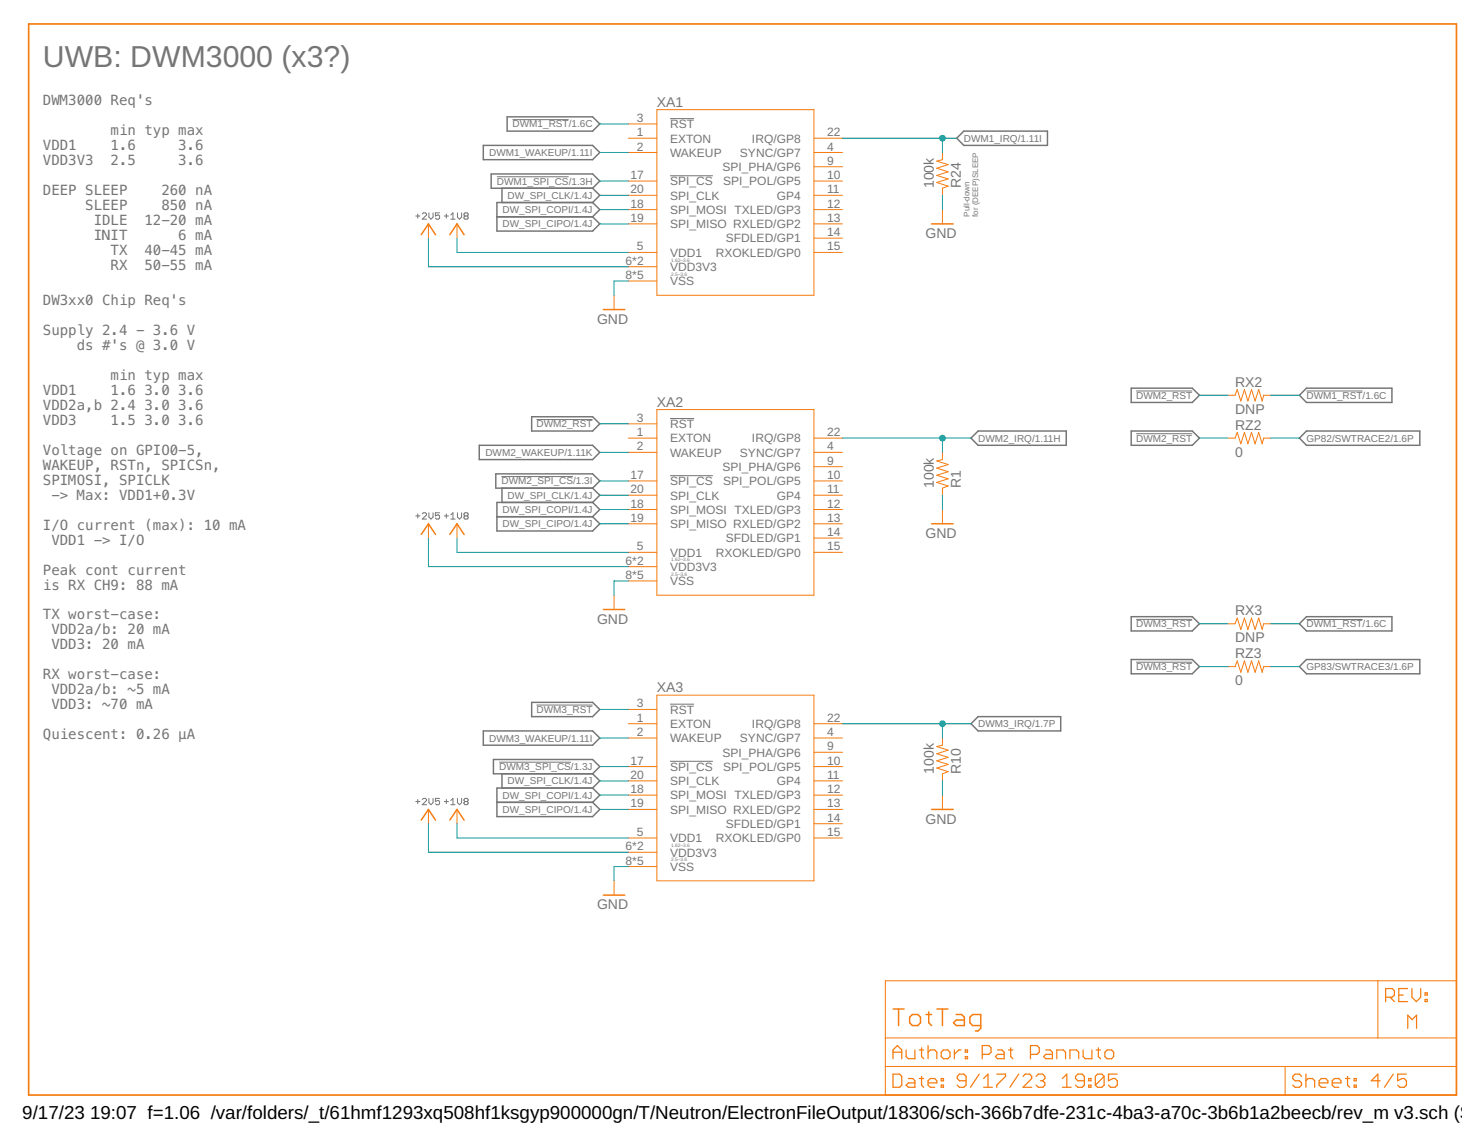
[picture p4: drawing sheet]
<svg xmlns="http://www.w3.org/2000/svg" width="279mm" height="216mm" viewBox="0 0 279 216" stroke-linecap="round" stroke-linejoin="round" font-family="sans-serif">
<g fill="none" stroke="#757575" stroke-width=".19">
<path d="M93.6 33.3h13.5M96.5 22.5h10.6M126.2 22.3h4.5M126.2 33.1h8M78.3 40.7h.8M78.7 40.3v.8M79.5 40.3l.2-.2h.4l.2 .2v.2l-.8 .8h.8M80.8 40.1v.8l.3 .4 .4-.4v-.8M82.8 40.1h-.8v.6l.4-.2 .4 .2v.4l-.2 .2h-.4l-.2-.2M83.7 40.7h.7M84 40.3v.8M84.9 40.5l.4-.4v1.2"/>
<path d="M84.9 41.3h.8M86.1 40.1v.8l.4 .4 .4-.4v-.8M87.5 40.7h.4M87.5 40.7l-.1 .2 .1 .4h.4l.2-.2-.2-.4M87.5 40.7l-.1-.2 .1-.4h.4l.2 .2-.2 .4M101 79h10.6M126.2 78.8h4.5M213.9 73.6h10.6M246 73.6h10.5M78.3 97.1h.8M78.7 96.7v.8M79.5 96.7l.2-.2h.4l.2 .2v.2l-.8 .8h.8"/>
<path d="M80.8 96.5v.8l.3 .4 .4-.4v-.8M82.8 96.5h-.8v.6l.4-.2 .4 .2v.4l-.2 .2h-.4l-.2-.2M83.7 97.1h.7M84 96.7v.8M84.9 96.9l.4-.4v1.2M84.9 97.7h.8M86.1 96.5v.8l.4 .4 .4-.4v-.8M87.5 97.1l-.1-.2 .1-.4h.4l.2 .2-.2 .4M87.5 97.1l-.1 .2 .1 .4h.4l.2-.2-.2-.4M87.5 97.1h.4M94.4 89.7h13.5M126.2 89.5h8"/>
<path d="M213.9 81.6h10.6M213.9 116.6h10.6M246 116.6h10.5M101 132.7h10.6M126.2 132.5h4.5M213.9 124.7h10.6M78.3 150.9h.8M78.7 150.5v.8M79.5 150.5l.2-.2h.4l.2 .2v.2l-.8 .8h.8M80.8 150.3v.8l.3 .4 .4-.4v-.8M82.8 150.3h-.8v.6l.4-.2 .4 .2v.4l-.2 .2h-.4l-.2-.2M83.7 150.9h.7"/>
<path d="M84 150.5v.8M84.9 150.7l.4-.4v1.2M84.9 151.5h.8M86.1 150.3v.8l.4 .4 .4-.4v-.8M87.5 150.9l-.1-.2 .1-.4h.4l.2 .2-.2 .4M87.5 150.9l-.1 .2 .1 .4h.4l.2-.2-.2-.4M87.5 150.9h.4M94 143.5h13.5M126.2 143.3h8"/>
</g>
<g fill="none" stroke="#757575" stroke-width=".28">
<path d="M91 27.4h20.6l1.3 1.3-1.3 1.4h-20.6zM92.5 32.7h19.1l1.3 1.4-1.3 1.3h-19.1zM94.5 35.4v2.7M95.5 22h16.1l1.3 1.3-1.3 1.4h-16.1zM111.6 35.4l1.3 1.4-1.3 1.3M111.6 38.1h-18v5.4h18l1.3-1.4-1.3-1.3M111.6 38.1l1.3 1.4-1.3 1.3M180.1 26l1.4-1.3h15.7v2.7h-15.7zM93.6 40.8h18M100.1 78.4h11.5l1.3 1.4-1.3 1.3h-11.5zM213 73.1h11.5l1.3 1.3-1.3 1.4h-11.5zM244.6 74.4l1.4-1.3h16.1v2.7h-16.1z"/>
<path d="M90.2 83.8h21.4l1.3 1.4-1.3 1.3h-21.4zM93.3 89.2h18.3l1.3 1.3-1.3 1.4h-18.3zM93.6 97.3h18M94.5 91.9v2.7M111.6 91.9l1.3 1.3-1.3 1.4M111.6 94.6h-18v5.3h18l1.3-1.3-1.3-1.3M111.6 94.6l1.3 1.3-1.3 1.4M182.8 82.5l1.3-1.4h16.6v2.7h-16.6zM213 81.1h11.5l1.3 1.4-1.3 1.3h-11.5zM246 81.1h21.3v2.7h-21.3l-1.4-1.3zM213 116.1h11.5l1.3 1.3-1.3 1.4h-11.5zM244.6 117.4l1.4-1.3h16.1v2.7h-16.1z"/>
<path d="M91 137.6h20.6l1.3 1.3-1.3 1.4h-20.6zM100.1 132.2h11.5l1.3 1.3-1.3 1.4h-11.5zM182.8 136.2l1.3-1.3h15.6v2.7h-15.6zM213 124.1h11.5l1.3 1.4-1.3 1.3h-11.5zM244.6 125.5l1.4-1.4h21.3v2.7h-21.3zM92.9 143h18.7l1.3 1.3-1.3 1.3h-18.7zM93.6 151h18M94.5 145.6v2.7M111.6 145.6l1.3 1.4-1.3 1.3M111.6 148.3h-18v5.4h18l1.3-1.3-1.3-1.4M111.6 148.3l1.3 1.4-1.3 1.3"/>
</g>
<path d="M5.4 4.5h268.8v201.6h-268.8z" fill="none" stroke="#f57c10" stroke-width=".32"/>
<g fill="none" stroke="#f57c10" stroke-width=".23">
<path d="M168.1 199.3v-1.7l.9-.8 .8 .8v1.7M168.1 198.1h1.7M170.6 197.6v1.3l.4 .4h1.3v-1.7M173.1 197.6h.8M173.5 197.2v1.7l.4 .4M174.7 198.1l.5-.5h.8l.4 .5v1.2M174.7 196.8v2.5M177.2 198.1l.4-.5h.9l.4 .5v.8l-.4 .4h-.9l-.4-.4zM179.7 197.6v1.7M180.9 197.6h-.4l-.8 .9M181.7 197.6h.5v.5h-.5zM181.7 198.9h.5v.4h-.5z"/>
<path d="M184.9 198.5h1.3l.4-.4v-.9l-.4-.4h-1.3v2.5M187.8 197.6h.8l.5 .5v1.2h-1.3l-.4-.4 .4-.4h1.3M189.9 197.6h.8M190.3 197.2v1.7l.4 .4M194 198.5h1.2l.5-.4v-.9l-.5-.4h-1.2v2.5M196.9 197.6h.8l.4 .5v1.2h-1.2l-.4-.4 .4-.4h1.2M199 199.3v-1.7h1.2l.4 .5v1.2M201.4 199.3v-1.7h1.3l.4 .5v1.2M203.9 197.6v1.3l.4 .4h1.3v-1.7M206.4 197.6h.8M206.8 197.2v1.7l.4 .4M208.4 197.6h.9l.4 .5v.8l-.4 .4h-.9l-.4-.4v-.8z"/>
<path d="M260.9 187.7h1.2l.4-.4v-.8l-.4-.4h-1.2v2.4M261.7 187.7l.8 .8M263.4 187.3h.8M265 186.1h-1.6v2.4h1.6M265 193.6v-2.5l.9 .8 .8-.8v2.5M265.8 186.1v1.6l.9 .8 .8-.8v-1.6M268.3 188.1h.4v.4h-.4zM268.3 186.9h.4v.4h-.4zM168.1 202.2h1.3l.4 .4v1.7l-.4 .4h-1.3zM171 203h.9l.4 .4v1.3h-1.3l-.4-.4 .4-.5h1.3M173.1 203h.8M173.5 202.6v1.7l.4 .4"/>
<path d="M174.7 203.8h1.7v-.4l-.4-.4h-.8l-.5 .4v.9l.5 .4h.8M177.2 204.3h.4v.4h-.4zM177.2 203h.4v.4h-.4zM181.9 203.4h-1.3l-.4-.4v-.4l.4-.4h.9l.4 .4v1.7l-.4 .4h-.9l-.4-.4M184.4 202.2l-1.7 2.5M185.2 204.7h1.6M185.2 203l.8-.8v2.5M187.7 202.2h1.6v.4l-1.6 1.7v.4M191.8 202.2l-1.7 2.5M192.6 202.6l.4-.4h.8l.4 .4v.4l-1.6 1.7h1.6M195.1 202.6l.4-.4h.8l.4 .4v.4l-.4 .4M195.9 203.4h.4"/>
<path d="M196.3 203.4l.4 .4v.5l-.4 .4h-.8l-.4-.4M200 204.7h1.7M200 203l.9-.8v2.5M204.2 203.4h-1.3l-.4-.4v-.4l.4-.4h.9l.4 .4v1.7l-.4 .4h-.9l-.4-.4M205 204.3h.4v.4h-.4zM205 203h.4v.4h-.4zM207.9 202.6v1.7l-.4 .4h-.9l-.4-.4M207.9 202.6l-.4-.4h-.9l-.4 .4v1.7M207.9 202.6l-1.7 1.7M210.4 202.2h-1.7v1.2l.8-.4h.4l.5 .4v.9l-.5 .4h-.8l-.4-.4M245 202.6l-.4-.4h-.8l-.4 .4v.4l.4 .4h.8l.4 .4v.5l-.4 .4h-.8l-.4-.4M245.9 203.4l.4-.4h.8l.4 .4v1.3"/>
<path d="M245.9 202.2v2.5M248.3 203.8h1.7v-.4l-.4-.4h-.8l-.5 .4v.9l.5 .4h.8M250.8 203.8h1.7v-.4l-.4-.4h-.9l-.4 .4v.9l.4 .4h.9M253.3 203h.8M253.7 202.6v1.7l.4 .4M255 204.3h.4v.4h-.4zM255 203h.4v.4h-.4zM259.8 203.4h-1.6l1.2-1.2v2.5M262.3 202.2l-1.6 2.5M264.8 202.2h-1.7v1.2l.9-.4h.4l.4 .4v.9l-.4 .4h-.9l-.4-.4"/>
</g>
<g fill="none" stroke="#f57c10" stroke-width=".28">
<path d="M79.3 44.2l1.4-2.1 1.3 2.1M84.7 44.2l1.3-2.1 1.4 2.1M113.6 58.3h4M175.4 42.1h4.1M175.4 98.6h4.1M79.3 100.6l1.4-2 1.3 2M84.7 100.6l1.3-2 1.4 2M113.6 114.7h4M79.3 154.4l1.4-2 1.3 2M84.7 154.4l1.3-2 1.4 2M175.4 152.4h4.1M113.6 168.5h4"/>
<path d="M168.2 189.9h2M169.2 189.9v3.1M171.3 191.5l.5-.5h1l.5 .5v1l-.5 .5h-1l-.5-.5zM174.3 191h1.1M174.9 190.5v2l.5 .5M176.4 189.9h2.1M177.4 189.9v3.1M180 191h1.1l.5 .5v1.5h-1.6l-.5-.5 .5-.5h1.6M184.7 193h-1.6l-.5-.5v-1l.5-.5h1.6v2.5l-.6 .6h-.5"/>
</g>
<g fill="none" stroke="#f57c10" stroke-width=".19">
<path d="M118.3 26h5.4M118.3 28.7h5.4M118.3 23.3h5.4M118.3 34.1h5.4M118.3 36.8h5.4M118.3 39.5h5.4M123.7 20.6h29.5v35h-29.5zM153.2 26h5.4M153.2 28.7h5.4M153.2 31.4h5.4M153.2 34.1h5.4M153.2 36.8h5.4"/>
<path d="M153.2 39.5h5.4M177.4 28.7v1.4l-1 .2 2.1 .7-2.1 .7 2.1 .6-2.1 .7 2.1 .7-2.1 .7 2.1 .6-1.1 .4v1.4M177.4 39.5v2.6M80.7 42.1v2.7M86 42.1v2.7M115.6 55.6v2.7M118.3 47.5h5.4M118.3 50.2h5.4M118.3 52.9h5.4M118.3 42.1h5.4M153.2 47.5h5.4M153.2 42.1h5.4"/>
<path d="M153.2 44.8h5.4M118.3 79.8h5.4M123.7 77.1h29.5v34.9h-29.5zM231.2 74.4h1.3l.4-1.1 .7 2.2 .7-2.2 .6 2.2 .7-2.2 .7 2.2 .7-2.2 .6 2.2 .3-1.1h1.4M80.7 98.6v2.7M86 98.6v2.7M118.3 82.5h5.4M118.3 85.2h5.4M118.3 90.5h5.4M118.3 93.2h5.4M118.3 95.9h5.4M118.3 98.6h5.4"/>
<path d="M153.2 82.5h5.4M153.2 85.2h5.4M153.2 87.8h5.4M153.2 90.5h5.4M153.2 93.2h5.4M153.2 95.9h5.4M153.2 98.6h5.4M177.4 85.2v1.3l-1 .3 2.1 .6-2.1 .7 2.1 .7-2.1 .7 2.1 .6-2.1 .7 2.1 .7-1.1 .4v1.3M177.4 95.9v2.7M231.2 82.5h1.3l.4-1.1 .7 2.1 .7-2.1 .6 2.1 .7-2.1 .7 2.1 .7-2.1 .6 2.1 .3-1h1.4M115.6 112v2.7M118.3 104h5.4"/>
<path d="M118.3 106.7h5.4M118.3 109.3h5.4M153.2 104h5.4M153.2 101.3h5.4M231.2 117.4h1.3l.4-1.1 .7 2.2 .7-2.2 .6 2.2 .7-2.2 .7 2.2 .7-2.2 .6 2.2 .3-1.1h1.4M118.3 136.2h5.4M118.3 138.9h5.4M118.3 133.5h5.4M123.7 130.9h29.5v34.9h-29.5zM153.2 136.2h5.4M153.2 138.9h5.4M177.4 138.9v1.4l-1 .2 2.1 .7-2.1 .7 2.1 .7-2.1 .6 2.1 .7-2.1 .7 2.1 .6-1.1 .4v1.4"/>
<path d="M231.2 125.5h1.3l.4-1.1 .7 2.2 .7-2.2 .6 2.2 .7-2.2 .7 2.2 .7-2.2 .6 2.2 .3-1.1h1.4M80.7 152.4v2.6M86 152.4v2.6M118.3 157.7h5.4M118.3 144.3h5.4M118.3 147h5.4M118.3 149.7h5.4M118.3 152.4h5.4M153.2 157.7h5.4M153.2 141.6h5.4M153.2 144.3h5.4M153.2 147h5.4"/>
<path d="M153.2 149.7h5.4M153.2 152.4h5.4M153.2 155h5.4M177.4 149.7v2.7M115.6 165.8v2.7M118.3 160.4h5.4M118.3 163.1h5.4M166.7 184.6h107.5v21.5h-107.5zM166.7 195.4h107.5M259.4 184.6v10.8M166.7 200.7h107.5M242 200.7v5.4"/>
</g>
<g fill="none" stroke="#009292" stroke-width=".19">
<path d="M112.9 28.7h5.4M112.9 23.3h5.4M112.9 34.1h5.4M112.9 36.8h5.4M112.9 39.5h5.4M158.6 26h21.5M177.4 26v2.7M177.4 36.8v2.7M80.7 44.8v5.4h37.6M86 44.8v2.7h32.3M112.9 42.1h5.4M118.3 52.9h-2.7v2.7"/>
<path d="M112.9 79.8h5.4M225.8 74.4h5.4M239.3 74.4h5.3M112.9 93.2h5.4M112.9 98.6h5.4M112.9 95.9h5.4M112.9 85.2h5.4M112.9 90.5h5.4M158.6 82.5h24.2M177.4 82.5v2.7M177.4 93.2v2.7M225.8 82.5h5.4"/>
<path d="M239.3 82.5h5.3M80.7 101.3v5.4h37.6M86 101.3v2.7h32.3M118.3 109.3h-2.7v2.7M225.8 117.4h5.4M239.3 117.4h5.3M112.9 133.5h5.4M112.9 138.9h5.4M158.6 136.2h24.2M177.4 136.2v2.7M225.8 125.5h5.4M239.3 125.5h5.3"/>
<path d="M80.7 155v5.4h37.6M86 155v2.7h32.3M112.9 147h5.4M112.9 152.4h5.4M112.9 149.7h5.4M112.9 144.3h5.4M177.4 147v2.7M118.3 163.1h-2.7v2.7"/>
</g>
<g fill="#009292" stroke="#009292" stroke-width=".19">
<circle cx="177.4" cy="26" r=".53"/>
<circle cx="177.4" cy="136.2" r=".53"/>
<circle cx="177.4" cy="82.5" r=".53"/>
</g>
<text font-size="5.7" fill="#757575" x="8.1" y="12.6">UWB: DWM3000 (x3?)</text>
<g font-size="3.5">
<text x="4.2" y="210.7">9/17/23</text>
<text x="17" y="210.7">19:07 f=1.06 /var/folders/_t/61hmf1293xq508hf1ksgyp900000gn/T/Neutron/ElectronFileOutput/18306/sch-366b7dfe-231c-4ba3-a70c-3b6b1a2beecb/rev_m v3.sch (She</text>
</g>
<g font-size="2.6" fill="#757575">
<text x="8.1" y="19.8">DWM3000 Req's</text>
<text x="123.7" y="20.1">XA1</text>
<text x="8.1" y="28.3">VDD1</text>
<text x="20.8" y="25.5">min typ max</text>
<text x="20.8" y="28.3">1.6</text>
<text x="33.6" y="28.3">3.6</text>
<text x="8.1" y="31.1">VDD3V3</text>
<text x="20.8" y="31.1">2.5</text>
<text x="33.6" y="31.1">3.6</text>
<text x="175.8" y="35.4" transform="rotate(-90 175.8 35.4)">100k</text>
<text x="180.9" y="35.4" transform="rotate(-90 180.9 35.4)">R24</text>
<text x="8.1" y="36.7">DEEP SLEEP</text>
<text x="16" y="39.5">SLEEP</text>
<text x="30.4" y="36.7">260 nA</text>
<text x="30.4" y="39.5">850 nA</text>
<text x="17.6" y="42.4">IDLE</text>
<text x="17.6" y="45.2">INIT</text>
<text x="20.8" y="48">TX</text>
<text x="27.2" y="42.4">12-20 mA</text>
<text x="27.2" y="48">40-45 mA</text>
<text x="33.6" y="45.2">6 mA</text>
<text x="174.2" y="44.8">GND</text>
<text x="20.8" y="50.8">RX</text>
<text x="27.2" y="50.8">50-55 mA</text>
<text x="8.1" y="57.5">DW3xx0 Chip Req's</text>
<text x="8.1" y="63.1">Supply 2.4 - 3.6 V</text>
<text x="14.5" y="65.9">ds #'s @ 3.0 V</text>
<text x="112.4" y="61">GND</text>
<text x="20.8" y="71.5">min typ max</text>
<text x="8.1" y="74.4">VDD1</text>
<text x="8.1" y="77.2">VDD2a,b 2.4</text>
<text x="20.8" y="74.4">1.6</text>
<text x="27.2" y="74.4">3.0</text>
<text x="27.2" y="77.2">3.0</text>
<text x="33.6" y="74.4">3.6</text>
<text x="33.6" y="77.2">3.6</text>
<text x="123.7" y="76.6">XA2</text>
<text x="232.5" y="77.9">DNP</text>
<text x="232.5" y="72.8">RX2</text>
<text x="8.1" y="80">VDD3</text>
<text x="20.8" y="80">1.5</text>
<text x="27.2" y="80">3.0</text>
<text x="33.6" y="80">3.6</text>
<text x="232.5" y="80.9">RZ2</text>
<text x="8.1" y="85.6">Voltage on GPIO0-5,</text>
<text x="8.1" y="88.4">WAKEUP, RSTn, SPICSn,</text>
<text x="232.5" y="86">0</text>
<text x="8.1" y="91.3">SPIMOSI, SPICLK</text>
<text x="9.7" y="94.1">-&gt; Max: VDD1+0.3V</text>
<text x="175.8" y="91.9" transform="rotate(-90 175.8 91.9)">100k</text>
<text x="180.9" y="91.9" transform="rotate(-90 180.9 91.9)">R1</text>
<text x="8.1" y="99.7">I/O current (max): 10 mA</text>
<text x="174.2" y="101.3">GND</text>
<text x="9.7" y="102.5">VDD1 -&gt; I/O</text>
<text x="8.1" y="108.1">Peak cont current</text>
<text x="8.1" y="111">is RX CH9: 88 mA</text>
<text x="8.1" y="116.6">TX worst-case:</text>
<text x="9.7" y="119.4">VDD2a/b: 20 mA</text>
<text x="112.4" y="117.4">GND</text>
<text x="232.5" y="115.8">RX3</text>
<text x="9.7" y="122.2">VDD3: 20 mA</text>
<text x="232.5" y="120.9">DNP</text>
<text x="232.5" y="123.9">RZ3</text>
<text x="8.1" y="127.9">RX worst-case:</text>
<text x="9.7" y="130.7">VDD2a/b: ~5 mA</text>
<text x="123.7" y="130.3">XA3</text>
<text x="232.5" y="129">0</text>
<text x="9.7" y="133.5">VDD3: ~70 mA</text>
<text x="8.1" y="139.1">Quiescent: 0.26 µA</text>
<text x="175.8" y="145.6" transform="rotate(-90 175.8 145.6)">100k</text>
<text x="180.9" y="145.6" transform="rotate(-90 180.9 145.6)">R10</text>
<text x="174.2" y="155">GND</text>
<text x="112.4" y="171.2">GND</text>
</g>
<g font-size="2.3" fill="#757575">
<text x="119.9" y="23">3</text>
<text x="119.9" y="25.6">1</text>
<text x="119.9" y="28.3">2</text>
<text x="126.1" y="26.8">EXTON</text>
<text x="126.1" y="29.5">WAKEUP</text>
<text x="126.1" y="24.1">RST</text>
<text x="139.3" y="29.5">SYNC/GP7</text>
<text x="141.6" y="26.8">IRQ/GP8</text>
<text x="155.7" y="28.3">4</text>
<text x="155.7" y="25.6">22</text>
<text x="118.7" y="33.7">17</text>
<text x="126.1" y="34.9">SPI_CS</text>
<text x="136" y="32.2">SPI_PHA/GP6</text>
<text x="136.2" y="34.9">SPI_POL/GP5</text>
<text x="155.7" y="31">9</text>
<text x="155.7" y="33.7">10</text>
<text x="118.7" y="39.1">18</text>
<text x="118.7" y="41.8">19</text>
<text x="118.7" y="36.4">20</text>
<text x="126.1" y="40.3">SPI_MOSI TXLED/GP3</text>
<text x="126.1" y="37.6">SPI_CLK</text>
<text x="146.2" y="37.6">GP4</text>
<text x="155.7" y="36.4">11</text>
<text x="155.7" y="39.1">12</text>
<text x="155.7" y="41.8">13</text>
<text x="119.9" y="47.1">5</text>
<text x="126.1" y="43">SPI_MISO RXLED/GP2</text>
<text x="136.7" y="45.6">SFDLED/GP1</text>
<text x="155.7" y="44.5">14</text>
<text x="155.7" y="47.1">15</text>
<text x="117.8" y="49.8">6*2</text>
<text x="117.8" y="52.5">8*5</text>
<text x="126.1" y="48.3">VDD1</text>
<text x="126.1" y="51">VDD3V3</text>
<text x="126.1" y="53.7">VSS</text>
<text x="134.8" y="48.3">RXOKLED/GP0</text>
<text x="119.9" y="82.1">1</text>
<text x="119.9" y="79.4">3</text>
<text x="126.1" y="83.3">EXTON</text>
<text x="126.1" y="80.6">RST</text>
<text x="141.6" y="83.3">IRQ/GP8</text>
<text x="155.7" y="82.1">22</text>
<text x="119.9" y="84.8">2</text>
<text x="126.1" y="86">WAKEUP</text>
<text x="136" y="88.6">SPI_PHA/GP6</text>
<text x="139.3" y="86">SYNC/GP7</text>
<text x="155.7" y="84.8">4</text>
<text x="155.7" y="87.5">9</text>
<text x="118.7" y="90.2">17</text>
<text x="118.7" y="95.5">18</text>
<text x="118.7" y="92.8">20</text>
<text x="126.1" y="91.3">SPI_CS</text>
<text x="126.1" y="94">SPI_CLK</text>
<text x="136.2" y="91.3">SPI_POL/GP5</text>
<text x="146.2" y="94">GP4</text>
<text x="155.7" y="90.2">10</text>
<text x="155.7" y="92.8">11</text>
<text x="155.7" y="95.5">12</text>
<text x="118.7" y="98.2">19</text>
<text x="126.1" y="96.7">SPI_MOSI TXLED/GP3</text>
<text x="126.1" y="99.4">SPI_MISO RXLED/GP2</text>
<text x="155.7" y="98.2">13</text>
<text x="155.7" y="100.9">14</text>
<text x="117.8" y="106.3">6*2</text>
<text x="119.9" y="103.6">5</text>
<text x="126.1" y="104.8">VDD1</text>
<text x="126.1" y="107.5">VDD3V3</text>
<text x="134.8" y="104.8">RXOKLED/GP0</text>
<text x="136.7" y="102.1">SFDLED/GP1</text>
<text x="155.7" y="103.6">15</text>
<text x="117.8" y="109">8*5</text>
<text x="126.1" y="110.2">VSS</text>
<text x="119.9" y="135.9">1</text>
<text x="119.9" y="133.2">3</text>
<text x="126.1" y="137">EXTON</text>
<text x="126.1" y="134.3">RST</text>
<text x="141.6" y="137">IRQ/GP8</text>
<text x="155.7" y="135.9">22</text>
<text x="118.7" y="143.9">17</text>
<text x="119.9" y="138.5">2</text>
<text x="126.1" y="139.7">WAKEUP</text>
<text x="136" y="142.4">SPI_PHA/GP6</text>
<text x="139.3" y="139.7">SYNC/GP7</text>
<text x="155.7" y="138.5">4</text>
<text x="155.7" y="141.2">9</text>
<text x="155.7" y="143.9">10</text>
<text x="118.7" y="149.3">18</text>
<text x="118.7" y="146.6">20</text>
<text x="126.1" y="145.1">SPI_CS</text>
<text x="126.1" y="147.8">SPI_CLK</text>
<text x="136.2" y="145.1">SPI_POL/GP5</text>
<text x="146.2" y="147.8">GP4</text>
<text x="155.7" y="146.6">11</text>
<text x="155.7" y="149.3">12</text>
<text x="118.7" y="152">19</text>
<text x="126.1" y="150.5">SPI_MOSI TXLED/GP3</text>
<text x="126.1" y="153.2">SPI_MISO RXLED/GP2</text>
<text x="136.7" y="155.9">SFDLED/GP1</text>
<text x="155.7" y="152">13</text>
<text x="155.7" y="154.7">14</text>
<text x="117.8" y="160">6*2</text>
<text x="119.9" y="157.4">5</text>
<text x="126.1" y="158.5">VDD1</text>
<text x="126.1" y="161.2">VDD3V3</text>
<text x="134.8" y="158.5">RXOKLED/GP0</text>
<text x="155.7" y="157.4">15</text>
<text x="117.8" y="162.7">8*5</text>
<text x="126.1" y="163.9">VSS</text>
</g>
<g font-size="1.9" fill="#757575">
<text x="96.5" y="24">DWM1_RST/1.6C</text>
<text x="92.1" y="29.4">DWM1_WAKEUP/1.11I</text>
<text x="181.5" y="26.7">DWM1_IRQ/1.11I</text>
<text x="93.6" y="34.7">DWM1_SPI_CS/1.3H</text>
<text x="94.6" y="40.1">DW_SPI_COPI/1.4J</text>
<text x="95.6" y="37.4">DW_SPI_CLK/1.4J</text>
<text x="94.6" y="42.8">DW_SPI_CIPO/1.4J</text>
<text x="213.9" y="75.1">DWM2_RST</text>
<text x="246" y="75.1">DWM1_RST/1.6C</text>
<text x="101" y="80.4">DWM2_RST</text>
<text x="184.2" y="83.1">DWM2_IRQ/1.11H</text>
<text x="213.9" y="83.1">DWM2_RST</text>
<text x="246" y="83.1">GP82/SWTRACE2/1.6P</text>
<text x="91.4" y="85.8">DWM2_WAKEUP/1.11K</text>
<text x="94.4" y="91.2">DWM2_SPI_CS/1.3I</text>
<text x="95.6" y="93.9">DW_SPI_CLK/1.4J</text>
<text x="94.6" y="99.3">DW_SPI_CIPO/1.4J</text>
<text x="94.6" y="96.6">DW_SPI_COPI/1.4J</text>
<text x="213.9" y="118.1">DWM3_RST</text>
<text x="246" y="118.1">DWM1_RST/1.6C</text>
<text x="213.9" y="126.1">DWM3_RST</text>
<text x="246" y="126.2">GP83/SWTRACE3/1.6P</text>
<text x="101" y="134.2">DWM3_RST</text>
<text x="184.2" y="136.9">DWM3_IRQ/1.7P</text>
<text x="92.1" y="139.6">DWM3_WAKEUP/1.11I</text>
<text x="94" y="145">DWM3_SPI_CS/1.3J</text>
<text x="95.6" y="147.6">DW_SPI_CLK/1.4J</text>
<text x="94.6" y="153">DW_SPI_CIPO/1.4J</text>
<text x="94.6" y="150.3">DW_SPI_COPI/1.4J</text>
</g>
<g font-size="1.5" fill="#757575">
<text x="182.5" y="40.8" transform="rotate(-90 182.5 40.8)">Pull-down</text>
<text x="184.2" y="40.8" transform="rotate(-90 184.2 40.8)">for (DEEP)SLEEP</text>
</g>
<g font-size=".9" fill="#757575">
<text x="126.4" y="49.2">1.62–3.6</text>
<text x="126.4" y="51.9">2.5–3.6</text>
<text x="126.4" y="105.7">1.62–3.6</text>
<text x="126.4" y="108.4">2.5–3.6</text>
<text x="126.4" y="159.4">1.62–3.6</text>
<text x="126.4" y="162.1">2.5–3.6</text>
</g>
</svg>
